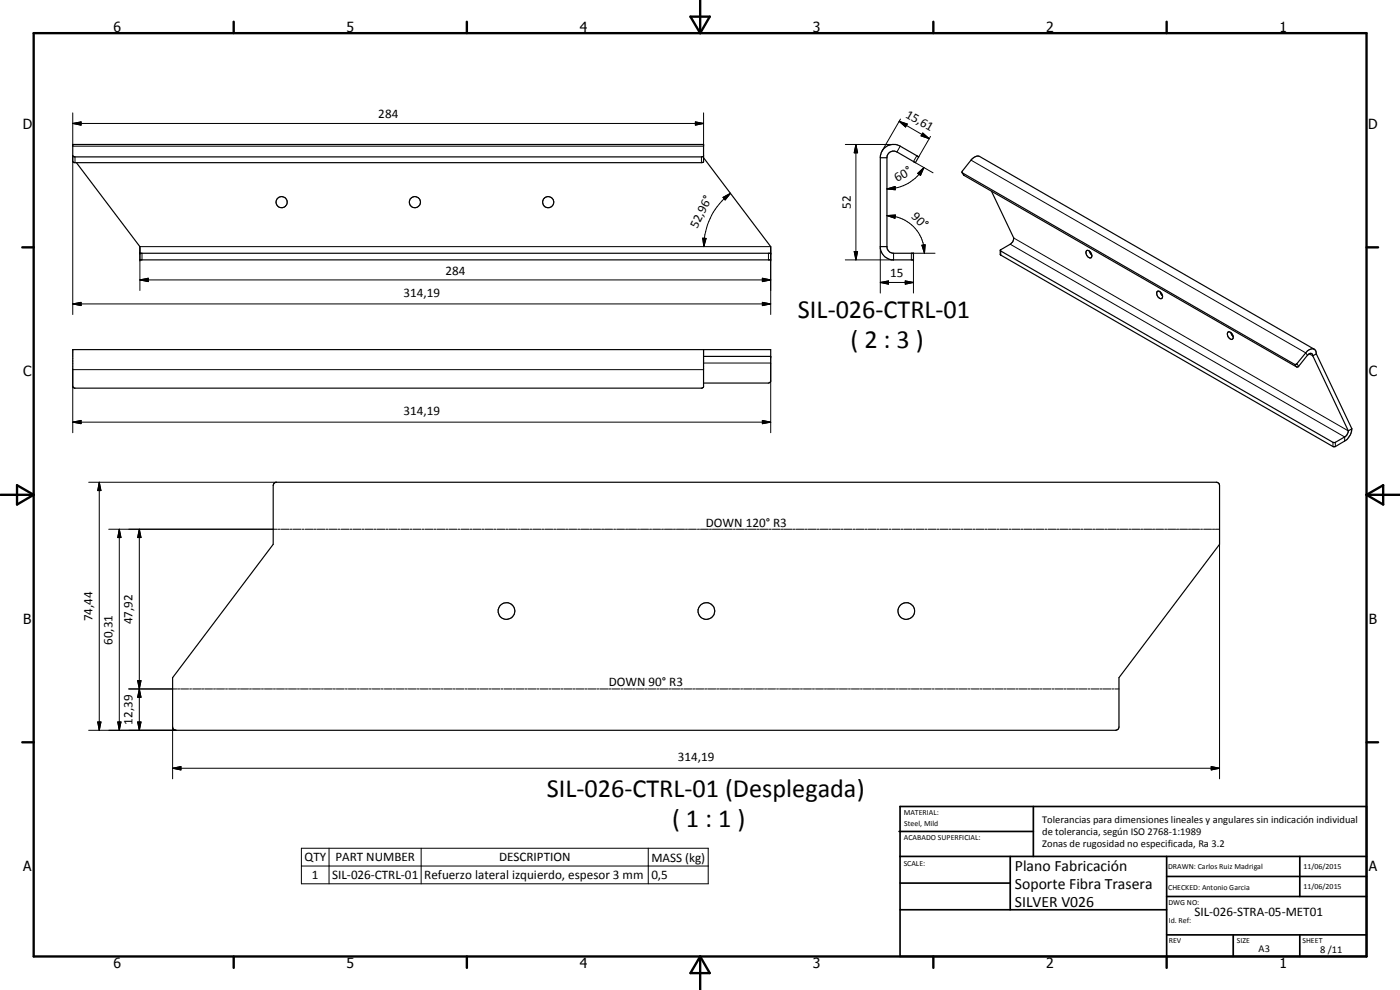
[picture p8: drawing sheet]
<svg xmlns="http://www.w3.org/2000/svg" width="420mm" height="297mm" viewBox="0 0 420 297" stroke-linecap="round" stroke-linejoin="round" font-family="sans-serif">
<g fill="none" stroke="#000" stroke-width=".35">
<path d="M21.8 43.3h189.3v5.3l-.6 .2h-188l-.7-.3zM21.8 46.7l.7 .4h188l.6-.3M211.1 47.3l20.2 26.7v4h-189.3v-4l-19.1-25.2M264.2 47.3h2M266.2 47.3a1.98 1.98 0 0 1 3-1.7l5.4 3.2M266.2 47.3v26.7M274.6 48.8h.1M275.7 47l-5.5-3.1a4 4 0 0 0-6 3v27.6a4.1 4.1 0 0 0 3.5 3.5h6.4v-2h-5.9a2 2 0 0 1-2-2M275.7 47.1l-1 1.7M275.7 47v.1M288.7 51.8l.7 .9 99.7 57.4 .7-.2 2.6-3.3a.83 .83 0 0 1 .8-.6 .83 .83 0 0 1 .8 .8M288.7 51.8l99.9 57.5 .6-.2 2.7-3.2a1.89 1.89 0 0 1 2.8-.9l.3 1.2"/>
<path d="M288.7 51.8l.1-.5 2.6-3.3a2.39 2.39 0 0 1 2.6-1.1l100.4 57.9M297.5 57.4l6.7 14a2.15 2.15 0 0 1-1 1.9l-2.9 1.7v1.5l99.7 57.5h.8l2.8-1.7a4.8 4.8 0 0 0 2.1-3.6M42 76h189.3M264.2 74h2M300.2 75.2l99.8 57.5h.8l3-1.7 .4-.4 .5-1.3M326.1 75.2a1.33 1.33 0 0 1 1.3 .7 1.33 1.33 0 0 1-.1 1.5 1.54 1.54 0 0 1-1.2-2.2zM327 75.4l.6 1.1M347.3 87.5a1.34 1.34 0 0 1 1.3 .6 1.34 1.34 0 0 1-.1 1.5 1.54 1.54 0 0 1-1.2-2.1zM348.2 87.6l.7 1.2M368.5 99.7a1.34 1.34 0 0 1 1.3 .7 1.34 1.34 0 0 1-.1 1.5 1.58 1.58 0 0 1-1.2-2.2zM369.4 99.8l.7 1.2M211.1 104.9v11.1l-.4 .5h-188.4l-.5-.6v-11h209.5v9.5l-.5 .5h-19.7"/>
<path d="M211.1 106.9h20.2M394 106.8l10.7 22.5M395 106.2l-1 .6M395 106.2l10.7 22.5M405.7 128.7l-1 .6M82.2 145l.6-.3h282.4l.6 .3 .2 .7v17.6l-30.2 40v14.8l-.2 .6-.5 .4h-282.3l-.6-.2-.4-.8v-14.8l30.2-40v-17.6z"/>
<circle cx="84.5" cy="60.7" r="1.67"/>
<circle cx="124.5" cy="60.7" r="1.66"/>
<circle cx="164.5" cy="60.7" r="1.66"/>
<circle cx="152" cy="183.4" r="2.51"/>
<circle cx="212" cy="183.3" r="2.5"/>
<circle cx="272" cy="183.3" r="2.51"/>
</g>
<g fill="none" stroke="#000" stroke-width=".3">
<path d="M21.8 37l2.5-.4v.9zM21.8 37h189.3M21.8 33.9v9.4M208.7 36.6l2.4 .4-2.4 .5zM211.1 33.9v9.4M269.9 36.4l2.4 .8-.5 .9zM269.9 36.4l9 5.2M270.2 35.7l-5.5 9.6M276.9 39.9l2 1.7-2.5-.8zM21.8 43.9h189.3M21.8 46.7v47.7M22.5 47.1v1.7"/>
<path d="M210.5 47.1v1.7M217 59.2l2.2-1.2-1.6 2zM219.2 58a19.7 19.7 0 0 0-8 16M253.7 43.3h14.5M256.9 43.3l.5 2.5h-1zM256.9 43.3v34.7M266.2 56.7l2.4-.7 .1 .9zM270.2 43.9l-1 1.7M275.2 46.7l-1.1 1.8 5.9 3.4M275.4 52l1.9-1.7-1 2.3zM277.3 50.3a12.8 12.8 0 0 1-11.1 6.4M279.3 40.9l-3.6 6.2"/>
<path d="M288.9 51.9l.5 .8M291.4 48l100.5 57.9 .5 .7M42.6 76v2M210.9 71.5h1l-.7 2.5zM230.6 76v2M256.4 75.5h1l-.5 2.5zM264.2 74v13.9M266.2 64.7l2.5-.2-.1 1zM266.2 64.7a11.3 11.3 0 0 1 7.4 2.8 11 11 0 0 1 3.6 6l.2 2.5M268.2 76v2h-14.5M274.1 78v9.9M276.7 73.6l1-.2-.3 2.6z"/>
<path d="M280.6 76h-7.1v2M300.3 75.3v1.2M303.2 73.3l100.4 57.8v1.2M304.2 71.4l100.5 57.9M21.8 91.2l2.5-.5v1zM21.8 91.2h209.5M42 84l2.5-.5v1zM42 87.2v-13.2h189.3v20.4M42 84h189.3M228.8 83.5l2.5 .5-2.5 .5zM228.8 90.7l2.5 .5-2.5 .5zM264.2 84.8l2.4-.5v1z"/>
<path d="M264.2 84.8h9.9M271.7 84.3l2.4 .5-2.4 .5zM211.1 110.9h-189.3v18.9M211.1 108.9h20.2v20.9M388.6 109.3l.5 .8M389.2 109.1l.6 .8M392.9 106.2l1.1 .6M21.8 126.7l2.5-.5v.9zM21.8 126.7h209.5M228.8 126.2l2.5 .5-2.5 .4zM400 132.7v1.3M400.8 132.7v1.3"/>
<path d="M26.6 144.7h56.4M29.8 144.7l.5 2.5h-1zM29.8 144.7v74.4M32.6 158.8h50.6M35.8 158.8l.5 2.5h-1zM35.8 158.8v60.3M41.8 158.8l.5 2.5h-1zM41.8 158.8v60.3M83.5 158.8h.6M84.4 158.8h2.4M87.1 158.8h.6M88 158.8h2.4"/>
<path d="M90.7 158.8h.6M91.6 158.8h2.4M94.3 158.8h.6M95.2 158.8h2.4M97.9 158.8h.6M98.8 158.8h2.4M101.5 158.8h.6M102.4 158.8h2.4M105.1 158.8h.6M105.9 158.8h2.5M108.7 158.8h.6M109.5 158.8h2.5"/>
<path d="M112.3 158.8h.5M113.1 158.8h2.5M115.9 158.8h.5M116.7 158.8h2.5M119.5 158.8h.5M120.3 158.8h2.5M123.1 158.8h.5M123.9 158.8h2.4M126.6 158.8h.6M127.5 158.8h2.5M130.2 158.8h.6M131.1 158.8h2.4"/>
<path d="M133.8 158.8h.6M134.7 158.8h2.4M137.4 158.8h.6M138.3 158.8h2.4M141 158.8h.6M141.9 158.8h2.4M144.6 158.8h.6M145.5 158.8h2.4M148.2 158.8h.6M149.1 158.8h2.4M151.8 158.8h.6M152.7 158.8h2.4"/>
<path d="M155.4 158.8h.6M156.3 158.8h2.4M159 158.8h.6M159.9 158.8h2.4M162.6 158.8h.6M163.5 158.8h2.4M166.2 158.8h.6M167.1 158.8h2.4M169.7 158.8h.7M170.7 158.8h2.3M173.4 158.8h.6M174.3 158.8h2.4"/>
<path d="M176.9 158.8h.7M177.9 158.8h2.3M180.5 158.8h.7M181.4 158.8h2.4M184.2 158.8h.5M185.1 158.8h2.3M187.7 158.8h.7M188.6 158.8h2.4M191.3 158.8h.6M192.2 158.8h2.4M194.9 158.8h.6M195.9 158.8h2.3"/>
<path d="M198.5 158.8h.6M199.4 158.8h2.4M202.1 158.8h.6M203 158.8h2.4M205.7 158.8h.6M206.6 158.8h2.4M209.3 158.8h.6M210.2 158.8h2.4M212.9 158.8h.6M213.8 158.8h2.4M216.5 158.8h.6M217.4 158.8h2.4"/>
<path d="M220.1 158.8h.6M221 158.8h2.4M223.7 158.8h.6M224.6 158.8h2.4M227.3 158.8h.6M228.2 158.8h2.4M230.9 158.8h.6M231.8 158.8h2.4M234.5 158.8h.6M235.4 158.8h2.4M238.1 158.8h.6M239 158.8h2.4"/>
<path d="M241.7 158.8h.6M242.6 158.8h2.4M245.3 158.8h.6M246.2 158.8h2.4M248.9 158.8h.6M249.8 158.8h2.4M252.5 158.8h.6M253.4 158.8h2.3M256.1 158.8h.6M257 158.8h2.4M259.7 158.8h.6M260.6 158.8h2.3"/>
<path d="M263.2 158.8h.7M264.1 158.8h2.4M266.9 158.8h.5M267.7 158.8h2.4M270.4 158.8h.6M271.3 158.8h2.4M274 158.8h.6M274.9 158.8h2.4M277.6 158.8h.6M278.5 158.8h2.4M281.2 158.8h.6M282.1 158.8h2.4"/>
<path d="M284.8 158.8h.6M285.7 158.8h2.4M288.4 158.8h.6M289.3 158.8h2.4M292 158.8h.6M292.9 158.8h2.4M295.6 158.8h.6M296.5 158.8h2.4M299.2 158.8h.6M300.1 158.8h2.4M302.8 158.8h.6M303.7 158.8h2.4"/>
<path d="M306.4 158.8h.6M307.3 158.8h2.4M310 158.8h.6M310.8 158.8h2.5M313.6 158.8h.5M314.5 158.8h2.4M317.1 158.8h.7M318.1 158.8h2.4M320.7 158.8h.6M321.6 158.8h2.5M324.3 158.8h.6M325.3 158.8h2.3"/>
<path d="M327.9 158.8h.6M328.8 158.8h2.4M331.5 158.8h.6M332.4 158.8h2.4M335.1 158.8h.6M336 158.8h2.4M338.7 158.8h.6M339.6 158.8h2.4M342.3 158.8h.6M343.2 158.8h2.4M345.9 158.8h.6M346.8 158.8h2.4"/>
<path d="M349.5 158.8h.6M350.4 158.8h2.4M353.1 158.8h.6M354 158.8h2.4M356.7 158.8h.6M357.6 158.8h2.4M360.3 158.8h.6M361.2 158.8h2.4M363.9 158.8h.6M364.8 158.8h1.2M366 163.3v70.4M26.6 219.1h26.2"/>
<path d="M29.3 216.6h1l-.5 2.5zM35.3 216.6h1l-.5 2.5zM38.6 206.7h14.4M41.3 216.6h1l-.5 2.5zM41.3 204.2h1l-.5 2.5zM41.3 204.2l1 5h-1l1-5zM41.8 206.7l.5 2.5h-1zM51.8 218.1v15.6M53.3 206.7h.6M54.2 206.7h2.4M56.9 206.7h.6M57.8 206.7h2.4"/>
<path d="M60.5 206.7h.6M61.4 206.7h2.4M64.1 206.7h.6M65 206.7h2.4M67.7 206.7h.6M68.6 206.7h2.4M71.3 206.7h.6M72.2 206.7h2.4M74.9 206.7h.6M75.8 206.7h2.4M78.5 206.7h.6M79.4 206.7h2.4"/>
<path d="M82.1 206.7h.6M83 206.7h2.4M85.7 206.7h.6M86.6 206.7h2.4M89.3 206.7h.6M90.2 206.7h2.3M92.9 206.7h.6M93.8 206.7h2.4M96.5 206.7h.6M97.4 206.7h2.3M100 206.7h.7M101 206.7h2.3"/>
<path d="M103.7 206.7h.5M104.6 206.7h2.3M107.2 206.7h.7M108.2 206.7h2.3M110.8 206.7h.6M111.7 206.7h2.4M114.4 206.7h.6M115.3 206.7h2.4M118 206.7h.6M118.9 206.7h2.4M121.6 206.7h.6M122.5 206.7h2.4"/>
<path d="M125.2 206.7h.6M126.1 206.7h2.4M128.8 206.7h.6M129.7 206.7h2.4M132.4 206.7h.6M133.3 206.7h2.4M136 206.7h.6M136.9 206.7h2.4M139.6 206.7h.6M140.5 206.7h2.4M143.2 206.7h.6M144.1 206.7h2.4"/>
<path d="M146.8 206.7h.6M147.6 206.7h2.5M150.4 206.7h.5M151.3 206.7h2.4M154 206.7h.6M154.9 206.7h2.4M157.6 206.7h.5M158.4 206.7h2.5M161.2 206.7h.5M162.1 206.7h2.4M164.7 206.7h.6M165.6 206.7h2.5"/>
<path d="M168.3 206.7h.6M169.2 206.7h2.5M171.9 206.7h.6M172.8 206.7h2.4M175.5 206.7h.6M176.4 206.7h2.4M179.1 206.7h.6M180 206.7h2.4M182.7 206.7h.6M183.6 206.7h2.4M186.3 206.7h.6M187.2 206.7h2.4"/>
<path d="M189.9 206.7h.6M190.8 206.7h2.4M193.5 206.7h.6M194.4 206.7h2.4M197.1 206.7h.6M198 206.7h2.4M200.7 206.7h.6M201.6 206.7h2.4M204.3 206.7h.6M205.2 206.7h2.4M207.9 206.7h.6M208.8 206.7h2.4"/>
<path d="M211.5 206.7h.6M212.4 206.7h2.4M215.1 206.7h.6M216 206.7h2.4M218.7 206.7h.6M219.6 206.7h2.3M222.3 206.7h.6M223.2 206.7h2.4M225.9 206.7h.6M226.8 206.7h2.3M229.4 206.7h.7M230.4 206.7h2.3"/>
<path d="M233.1 206.7h.5M234 206.7h2.4M236.6 206.7h.7M237.6 206.7h2.3M240.2 206.7h.6M241.1 206.7h2.4M243.8 206.7h.6M244.8 206.7h2.3M247.4 206.7h.7M248.3 206.7h2.4M251 206.7h.6M251.9 206.7h2.4"/>
<path d="M254.6 206.7h.6M255.5 206.7h2.4M258.2 206.7h.6M259.1 206.7h2.4M261.8 206.7h.6M262.7 206.7h2.4M265.4 206.7h.6M266.3 206.7h2.4M269 206.7h.6M269.9 206.7h2.4M272.6 206.7h.6M273.5 206.7h2.4"/>
<path d="M276.2 206.7h.6M277.1 206.7h2.4M279.8 206.7h.6M280.7 206.7h2.4M283.4 206.7h.6M284.3 206.7h2.4M287 206.7h.6M287.9 206.7h2.4M290.6 206.7h.6M291.5 206.7h2.4M294.2 206.7h.6M295.1 206.7h2.4"/>
<path d="M297.8 206.7h.6M298.7 206.7h2.4M301.4 206.7h.6M302.2 206.7h2.5M305 206.7h.6M305.8 206.7h2.5M308.6 206.7h.5M309.4 206.7h2.5M312.1 206.7h.6M313 206.7h2.4M315.8 206.7h.5M316.6 206.7h2.5"/>
<path d="M319.4 206.7h.5M320.2 206.7h2.4M322.9 206.7h.6M323.8 206.7h2.4M326.5 206.7h.6M327.4 206.7h2.4M330.1 206.7h.6M331 206.7h2.4M333.7 206.7h.6M334.6 206.7h1.2M51.8 230.5l2.5-.5v1zM51.8 230.5h314.2"/>
<path d="M363.5 230l2.5 .5-2.5 .5zM90.5 254.5h122v10.7h-122zM90.5 259.8h122M98.8 254.5v10.7M126.4 254.5v10.7M194.6 254.5v10.7"/>
</g>
<g fill="#000">
<circle cx="21.8" cy="43.3" r=".18"/>
<circle cx="211.1" cy="43.3" r=".18"/>
<circle cx="42" cy="76" r=".18"/>
<circle cx="42" cy="78" r=".18"/>
<circle cx="231.3" cy="76" r=".18"/>
<circle cx="231.3" cy="78" r=".18"/>
<circle cx="274.1" cy="76" r=".18"/>
<circle cx="274.1" cy="78" r=".18"/>
<circle cx="231.3" cy="106.9" r=".18"/>
</g>
<g fill="none" stroke="#000" stroke-width=".71">
<path d="M10.1 9.9h400v277.1h-400zM70.1 6.5v3.4M140.1 6.5v3.4M207.2 5h5.8l-2.9 4.9zM210.1 0v9.9M280.1 6.5v3.4M350.1 6.5v3.4M6.7 74.2h3.4M410.1 74.2h3.5M.1 148.5h10M5.1 145.6l5 2.9-5 2.9zM410.1 148.5h10"/>
<path d="M410.1 148.5l5-2.9v5.8zM6.7 222.7h3.4M410.1 222.7h3.5M70.1 287v3.4M140.1 287v3.4M210.1 287v10M210.1 287l2.9 5h-5.8zM280.1 287v3.4M350.1 287v3.4"/>
</g>
<g fill="none" stroke="#000" stroke-width=".51">
<path d="M269.8 249.5h40.3M270.1 242h140v45h-140zM270.1 257h140M303.2 257v16M310.1 242v15M350.1 257v30M390.1 257v12M270.1 265h33.1M270.1 273h80M350.1 269h60M350.1 263h60M350.1 280.5h60"/>
<path d="M370.1 280.5v6.5M390.1 280.5v6.5"/>
</g>
<g fill="#000">
<path d="M21.8 37l2.5-.4v.9zM208.7 36.6l2.4 .4-2.4 .5zM269.9 36.4l2.4 .8-.5 .9zM217 59.2l2.2-1.2-1.6 2zM256.9 43.3l.5 2.5h-1zM266.2 56.7l2.4-.7 .1 .9zM275.4 52l1.9-1.7-1 2.3zM276.9 39.9l2 1.7-2.5-.8zM210.9 71.5h1l-.7 2.5zM256.4 75.5h1l-.5 2.5zM266.2 64.7l2.5-.2-.1 1zM276.7 73.6l1-.2-.3 2.6z"/>
<path d="M21.8 91.2l2.5-.5v1zM42 84l2.5-.5v1zM228.8 83.5l2.5 .5-2.5 .5zM228.8 90.7l2.5 .5-2.5 .5zM264.2 84.8l2.4-.5v1zM271.7 84.3l2.4 .5-2.4 .5zM21.8 126.7l2.5-.5v.9zM228.8 126.2l2.5 .5-2.5 .4zM29.8 144.7l.5 2.5h-1zM35.8 158.8l.5 2.5h-1zM41.8 158.8l.5 2.5h-1zM29.3 216.6h1l-.5 2.5z"/>
<path d="M35.3 216.6h1l-.5 2.5zM41.3 216.6h1l-.5 2.5zM41.3 204.2h1l-.5 2.5zM41.8 206.7l.5 2.5h-1zM51.8 230.5l2.5-.5v1zM363.5 230l2.5 .5-2.5 .5z"/>
</g>
<g font-size="7.9">
<text x="239.5" y="95.5">SIL-026-CTRL-01</text>
<text x="255.2" y="104.5">( 2 : 3 )</text>
<text x="164.1" y="239.1">SIL-026-CTRL-01 (Desplegada)</text>
<text x="201.7" y="248.1">( 1 : 1 )</text>
</g>
<g font-size="4.7">
<text x="304.6" y="261.2">Plano Fabricación</text>
<text x="304.6" y="266.6">Soporte Fibra Trasera</text>
<text x="304.6" y="272">SILVER V026</text>
</g>
<g font-size="4.2">
<text x="34" y="9.6">6</text>
<text x="104" y="9.6">5</text>
<text x="174" y="9.6">4</text>
<text x="244" y="9.6">3</text>
<text x="314" y="9.6">2</text>
<text x="384" y="9.6">1</text>
<text x="6.8" y="38.7">D</text>
<text x="410.6" y="38.7">D</text>
<text x="7" y="112.9">C</text>
<text x="410.8" y="112.9">C</text>
<text x="7" y="187.1">B</text>
<text x="410.8" y="187.1">B</text>
<text x="7" y="261.4">A</text>
<text x="410.8" y="261.4">A</text>
<text x="34" y="290.4">6</text>
<text x="104" y="290.4">5</text>
<text x="174" y="290.4">4</text>
<text x="244" y="290.4">3</text>
<text x="314" y="290.4">2</text>
<text x="384" y="290.4">1</text>
</g>
<g font-size="3.9">
<text x="113.5" y="35.5">284</text>
<text x="271.5" y="35" transform="rotate(30 271.5 35)">15,61</text>
<text x="269.3" y="54.6" transform="rotate(-30 269.3 54.6)">60°</text>
<text x="255.3" y="62.7" transform="rotate(-90 255.3 62.7)">52</text>
<text x="273.4" y="65.1" transform="rotate(45 273.4 65.1)">90°</text>
<text x="209.2" y="68.7" transform="rotate(-64 209.2 68.7)">52,96°</text>
<text x="133.7" y="82.5">284</text>
<text x="267.2" y="83.2">15</text>
<text x="121.1" y="89.2">314,19</text>
<text x="121.1" y="124.6">314,19</text>
<text x="211.8" y="158">DOWN 120° R3</text>
<text x="27.8" y="186.4" transform="rotate(-90 27.8 186.4)">74,44</text>
<text x="39.7" y="187.2" transform="rotate(-90 39.7 187.2)">47,92</text>
<text x="33.8" y="193.5" transform="rotate(-90 33.8 193.5)">60,31</text>
<text x="182.7" y="205.9">DOWN 90° R3</text>
<text x="39.7" y="217.4" transform="rotate(-90 39.7 217.4)">12,39</text>
<text x="203.4" y="228.4">314,19</text>
<text x="91.4" y="258.4">QTY</text>
<text x="93.6" y="263.8">1</text>
<text x="99.7" y="263.8">SIL-026-CTRL-01</text>
<text x="100.7" y="258.4">PART NUMBER</text>
<text x="127.3" y="263.9">Refuerzo lateral izquierdo, espesor 3 mm</text>
<text x="149.8" y="258.4">DESCRIPTION</text>
<text x="195.5" y="258.6">MASS (kg)</text>
<text x="195.5" y="263.8">0,5</text>
<text x="358.5" y="275">SIL-026-STRA-05-MET01</text>
</g>
<g font-size="3.1">
<text x="312.7" y="246.8">Tolerancias para dimensiones lineales y angulares sin indicación individual</text>
<text x="312.7" y="250.4">de tolerancia, según ISO 2768-1:1989</text>
<text x="312.7" y="254">Zonas de rugosidad no especificada, Ra 3.2</text>
<text x="377.7" y="285.6">A3</text>
<text x="396.2" y="285.9">8 /11</text>
</g>
<g font-size="2.4">
<text x="271.2" y="244.4">MATERIAL:</text>
<text x="271.3" y="252">ACABADO SUPERFICIAL:</text>
<text x="271.4" y="247.9">Steel, Mild</text>
<text x="271.2" y="259.7">SCALE:</text>
<text x="350.6" y="260.8">DRAWN: Carlos Ruiz Madrigal</text>
<text x="391.2" y="260.6">11/06/2015</text>
<text x="350.6" y="267">CHECKED: Antonio Garcia</text>
<text x="391.2" y="266.7">11/06/2015</text>
<text x="350.6" y="271.4">DWG NO:</text>
<text x="350.8" y="276.9">Id. Ref:</text>
<text x="350.8" y="282.8">REV</text>
<text x="371.2" y="282.9">SIZE</text>
<text x="390.9" y="282.9">SHEET</text>
</g>
</svg>
